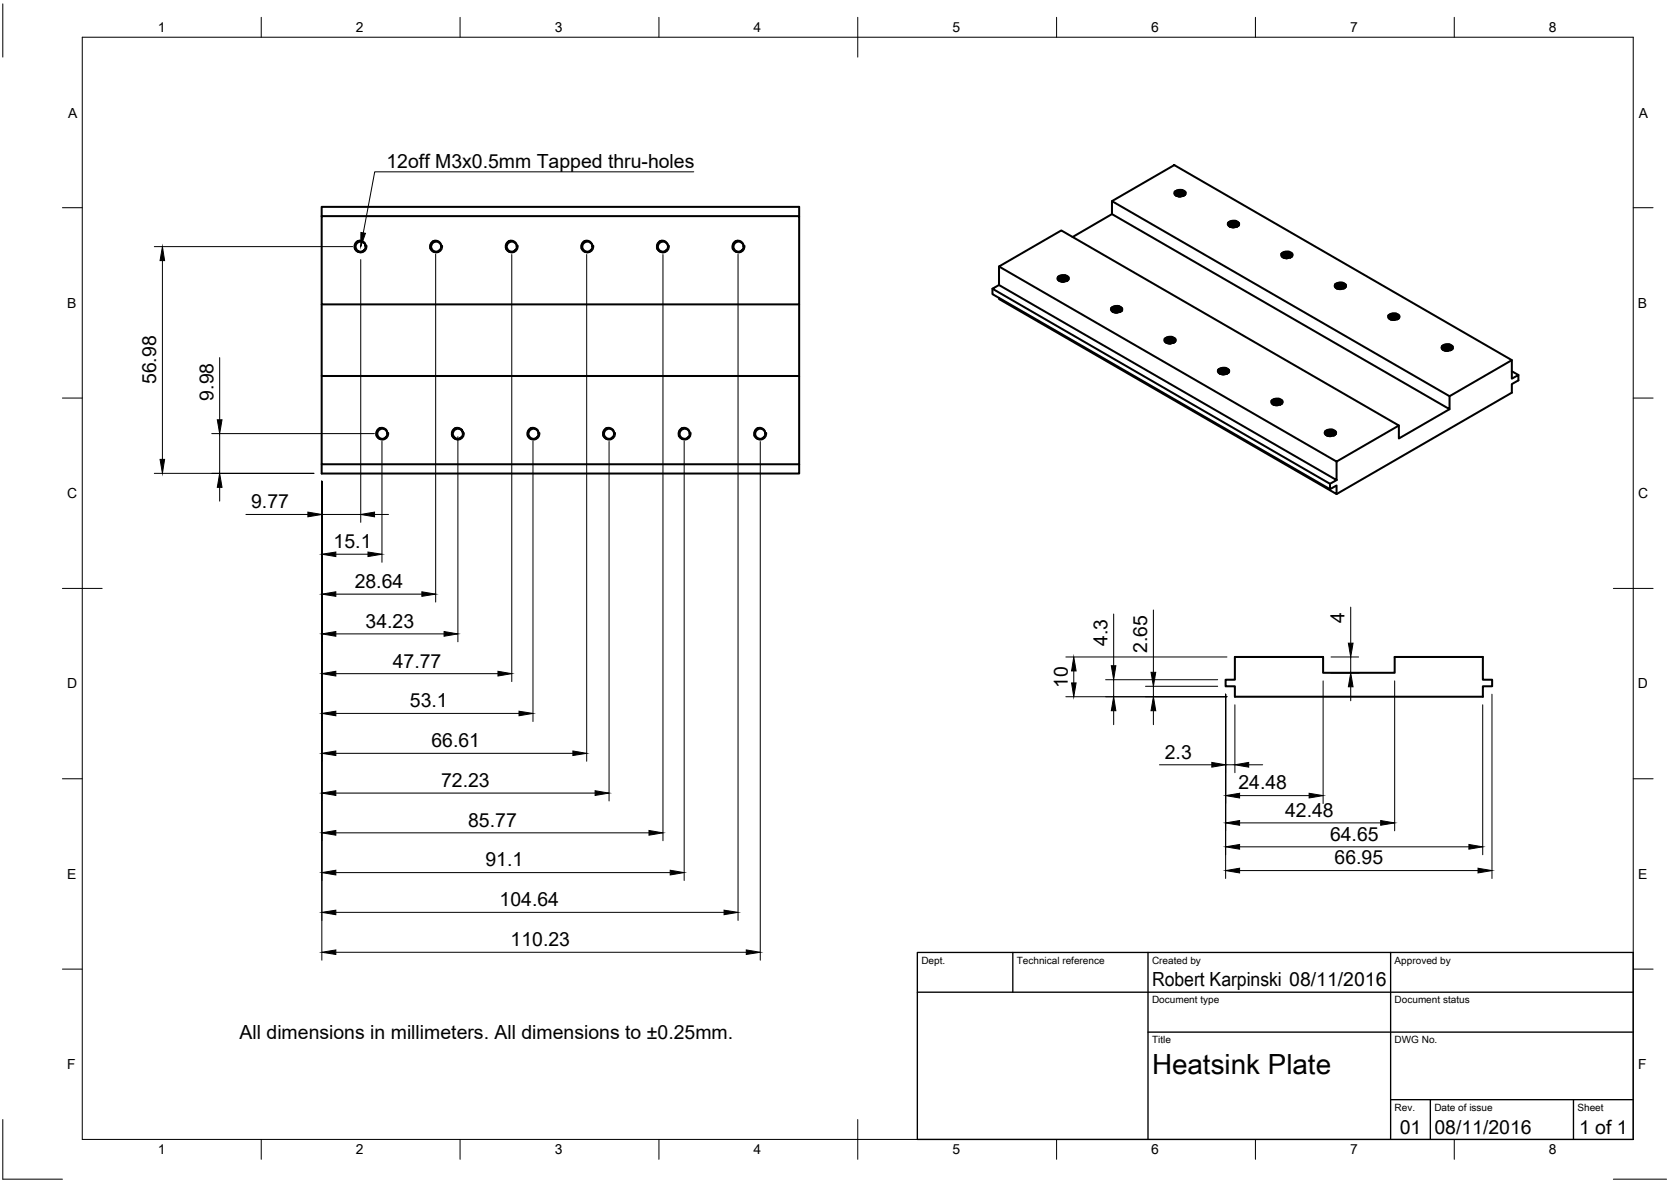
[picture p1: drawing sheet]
<svg xmlns="http://www.w3.org/2000/svg" width="420mm" height="297mm" viewBox="0 0 420 297" stroke-linecap="round" stroke-linejoin="round" font-family="sans-serif">
<!-- layer: Visible -->
<g fill="none" stroke="#000" stroke-width=".51">
<path d="M80.9 54.3v-2.3h120v2.3M80.9 54.3h120v22.2h-120zM279.6 50.5v3.3l84.9 49v-3.2M279.6 50.5l15.7-9 84.8 49-15.6 9.1zM279.6 53.8l-9.9 5.8M295.4 48.2a1.64 1.64 0 0 1 2.7 .3l-.4 .6M295.4 48.2a.86 .86 0 0 0 .1 .9 .86 .86 0 0 0 .9 .3h.3M295.4 48.2a2.15 2.15 0 0 1 2.7 .1M295.5 48.8a1.47 1.47 0 0 1 2.5 .1M295.7 48.8a2.59 2.59 0 0 1 2 .1M295.7 48.4a2.59 2.59 0 0 1 2 0M295.8 49.1a2.15 2.15 0 0 1 1.8 0"/>
<path d="M295.8 49.1a2.18 2.18 0 0 1 1.8 .1M295.8 49.2l.6-.2 1.1 .2M296.4 49.4h.6M297.6 49.1l-.8 .3M297.9 49a1.75 1.75 0 0 0-2.3-.1 1.82 1.82 0 0 1 2.3 .1M298 48.9a1.47 1.47 0 0 0-2.5-.2l.4 .5 .8 .2M308.9 56.5a1.52 1.52 0 0 1 2.5 .1M309.2 56.6a2.59 2.59 0 0 1 1.9 0M309.2 56.2a2.16 2.16 0 0 1 1.9 0M309.2 56.9a1.97 1.97 0 0 1 1.8 0M309.2 56.9a1.9 1.9 0 0 1 1.9 0M309.3 56.9l.4-.1 1.3 .1"/>
<path d="M309.8 57.1h.6M310.7 55.5a.74 .74 0 0 1 .9 .7 .74 .74 0 0 1-.8 .8l-.6 .1M310.7 55.5l-1.3 .1-.6 .4M311.3 56.8a1.69 1.69 0 0 0-2.3-.1 1.63 1.63 0 0 1 2.3 .1M311.5 56.6a1.53 1.53 0 0 0-2.6-.1l.5 .5 .8 .1M311.5 56a2 2 0 0 0-2.8 .2l.1 .4 .4 .3 1 .2M80.9 76.5v18M90 60.6a1.42 1.42 0 0 0-.7 2.1 1.42 1.42 0 0 0 2.3 .2 1.25 1.25 0 0 1-2-.3 1.25 1.25 0 0 1 .8-1.8 1.25 1.25 0 0 1 1.5 1.2 1.43 1.43 0 0 0-1.9-1.4M91.9 62l-.3 .8M109 60.6a1.43 1.43 0 0 1 1.9 1.4M109 60.6a1.42 1.42 0 0 0-.7 2.1 1.42 1.42 0 0 0 2.3 .2M110.9 62a1.25 1.25 0 0 0-1.5-1.2 1.25 1.25 0 0 0-.8 1.8 1.25 1.25 0 0 0 2 .3"/>
<path d="M110.9 62l-.3 .8M128 60.6a1.43 1.43 0 0 1 1.9 1.4M128 60.6a1.42 1.42 0 0 0-.7 2.1 1.42 1.42 0 0 0 2.3 .2M129.9 62l-.3 .8M129.9 62a1.25 1.25 0 0 0-1.5-1.2 1.25 1.25 0 0 0-.8 1.8 1.25 1.25 0 0 0 2 .3M147 60.6a1.43 1.43 0 0 1 2 1.4M147 60.6a1.42 1.42 0 0 0-.7 2.1 1.42 1.42 0 0 0 2.3 .2M149 62l-.4 .8M149 62a1.27 1.27 0 0 0-1.6-1.3 1.27 1.27 0 0 0-.8 1.9 1.27 1.27 0 0 0 2 .3M165.2 62.5a1.42 1.42 0 0 0 2.4 .4M166 60.6a1.43 1.43 0 0 1 2 1.4M166 60.6a1.54 1.54 0 0 0-.7 1.9"/>
<path d="M168 62l-.4 .8M168 62a1.27 1.27 0 0 0-1.6-1.3 1.27 1.27 0 0 0-.8 1.9 1.27 1.27 0 0 0 2 .3M185 60.6a1.43 1.43 0 0 1 2 1.4M185.1 60.6a1.42 1.42 0 0 0-.7 2.1 1.42 1.42 0 0 0 2.2 .2 1.27 1.27 0 0 1-2-.3 1.27 1.27 0 0 1 .8-1.9 1.27 1.27 0 0 1 1.6 1.3M187 62l-.4 .8M200.9 76.5v18M249.5 72.6v1.3l84.9 49M251.2 74.8v.3l84.9 49.1v-2.2l-1.7 .9v-1.3M251.2 67l15.7-9.1 84.8 49-15.6 9.1zM251.2 67v4.6M266.2 70.4a1.75 1.75 0 0 1 2.3 0M266.3 70.2a2.59 2.59 0 0 1 2 .1"/>
<path d="M266.3 69.8a2.59 2.59 0 0 1 2 .1M266.4 70.6l.8-.2 1 .2M266.5 70.5l1-.1 .7 .2a2.18 2.18 0 0 0-1.8 0zM267 70.8h.6M267.9 69.2a.74 .74 0 0 1 .8 .7 .74 .74 0 0 1-.7 .8l-.6 .1M267.9 69.2l-1.3 .1-.6 .3M268.7 69.7a2.01 2.01 0 0 0-2.8 .2l.1 .4 .4 .3 1 .2-.5-.1a.61 .61 0 0 1-.8-.6 .61 .61 0 0 1 .8-.5h.9a.9 .9 0 0 1 .8 .7 1.52 1.52 0 0 0-2.5-.1M279.5 77.4a1.58 1.58 0 0 1 2.7 .4 1.09 1.09 0 0 1-1.4 .7M279.8 78a2.59 2.59 0 0 1 2 0M279.8 77.6a2.07 2.07 0 0 1 1.9 0M279.9 78.4a1.97 1.97 0 0 1 1.7 0l-.5-.2-1.2 .2M279.9 78.3a1.9 1.9 0 0 1 1.8 .1"/>
<path d="M280.4 78.5h.6M281.9 78.2a1.69 1.69 0 0 0-2.3-.1 1.63 1.63 0 0 1 2.4 .1M282.1 77.5a2 2 0 0 0-2.8 .1l.3 .6 .7 .3h.5h-.5a.61 .61 0 0 1-.7-.6 .61 .61 0 0 1 .7-.6l1.1 .1 .5 .3 .2 .4a1.52 1.52 0 0 0-2.5-.2M322.5 64.3l.7-.2h.7l.9 .4a1.89 1.89 0 0 0-2.4 0zM322.6 64.3a2.35 2.35 0 0 1 2 0M322.6 63.9a2.59 2.59 0 0 1 2 .1M322.7 64.6a1.98 1.98 0 0 1 1.8 .1M322.7 64.7a1.74 1.74 0 0 1 1.7 0l-.6-.1zM323.2 64.9h.6M324.1 63.3a.71 .71 0 0 1 .9 .5 .71 .71 0 0 1-.5 .8M324.2 63.3h-1.3l-.6 .4M324.5 64.6l-.9 .3"/>
<path d="M324.9 63.8a2.02 2.02 0 0 0-2.8 .2l.4 .6 1.1 .3h-.5a.61 .61 0 0 1-.7-.7 .61 .61 0 0 1 .8-.5l1.2 .1 .5 .6a1.56 1.56 0 0 0-2.5-.1M335.9 72.2a1.69 1.69 0 0 1 2.3 .1 1.76 1.76 0 0 0-2.3-.1M336 72.1a2.59 2.59 0 0 1 2 0M336 71.7a2.59 2.59 0 0 1 2 0M336.1 72.4a1.83 1.83 0 0 1 1.8 0M336.1 72.4a2.18 2.18 0 0 1 1.8 .1l-.8-.2-.9 .2M336.7 72.6h.6M337.6 71.1a.74 .74 0 0 1 .9 .6 .74 .74 0 0 1-.8 .8l-.6 .1M337.6 71l-1.3 .1-.6 .4M338.4 71.6a1.95 1.95 0 0 0-2.8 .1l.1 .5 .4 .3 1 .1h-.6a.61 .61 0 0 1-.7-.6 .61 .61 0 0 1 .8-.6l.9 .1a.9 .9 0 0 1 .8 .7 1.47 1.47 0 0 0-2.5-.1M349.1 79.3a2.29 2.29 0 0 1 2.7 0M349.1 79.3a1.01 1.01 0 0 0 1.4 1.1"/>
<path d="M349.2 79.8a1.56 1.56 0 0 1 2.6 .1 1.53 1.53 0 0 0-2.6-.1l.5 .5 .8 .1M349.3 80a1.69 1.69 0 0 1 2.3 .1M349.5 79.8a2.59 2.59 0 0 1 1.9 .1M349.5 79.5a2.34 2.34 0 0 1 1.9 0M351 78.8a.73 .73 0 0 1 .8 .5 .73 .73 0 0 1-.4 .9 1.98 1.98 0 0 0-1.9 0M351 78.8l-1.3 .1-.6 .4M80.9 94.5h120v22.2h-120zM293.2 85.8a2.15 2.15 0 0 1 2 0M293.2 85.3a2.59 2.59 0 0 1 2 .1M293.3 86.1a1.74 1.74 0 0 1 1.7 0l-.6-.1zM293.9 86.3h.6M294.8 84.8a.67 .67 0 0 1 .8 .5 .67 .67 0 0 1-.6 .8l-1-.2-.7 .2"/>
<path d="M294.8 84.7l-1.3 .1-.6 .3M295.1 86.1l-.8 .2M295.4 85.9a1.75 1.75 0 0 0-2.3 0 1.76 1.76 0 0 1 2.2 .1M295.6 85.3a1.97 1.97 0 0 0-2.8 .1v.4l.3 .3 1.1 .2h-.5a.61 .61 0 0 1-.7-.6 .61 .61 0 0 1 .8-.6l1.2 .1 .5 .6a1.56 1.56 0 0 0-2.5-.1M306.4 93.5a1.47 1.47 0 0 1 2.5 .1 1.49 1.49 0 0 0-2.5-.2l.5 .5 .8 .2M306.6 93.5a2.59 2.59 0 0 1 2 .1M306.6 93.1a2.59 2.59 0 0 1 2 0M306.7 93.9a2.15 2.15 0 0 1 1.9 0M306.7 93.9a2.18 2.18 0 0 1 1.8 0M306.8 93.9l.7-.2 1 .2M307.3 94.1h.6M308.2 92.5a.71 .71 0 0 1 .8 .5 .71 .71 0 0 1-.4 .9"/>
<path d="M308.2 92.5h-1.3l-.6 .4M308.6 93.8l-.9 .3M308.8 93.7a1.63 1.63 0 0 0-2.3 0 1.69 1.69 0 0 1 2.3 0M309 93a2.06 2.06 0 0 0-2.8 .1l.2 .5 .3 .3 1 .2M349.6 80.2a1.88 1.88 0 0 1 1.7 0l-.5-.1zM350.1 80.4h.6M351.4 80.2l-.9 .2M362.7 87.5a1.52 1.52 0 0 1 2.5 .2 1.49 1.49 0 0 0-2.5-.2l.1 .3 .4 .3h.8M362.8 87.6l.7-.3h.7l.9 .5a1.82 1.82 0 0 0-2.3 0zM362.9 87.6a2.35 2.35 0 0 1 2 0M362.9 87.2a2.59 2.59 0 0 1 2 0M363 87.9a1.98 1.98 0 0 1 1.8 .1"/>
<path d="M363.5 88.1h.7M364.5 86.6a.71 .71 0 0 1 .8 .5 .71 .71 0 0 1-.4 .8M364.5 86.5l-1.3 .1-.6 .4M364.7 88l-.6-.2-1.1 .2a1.82 1.82 0 0 1 1.8 0M364.9 87.9l-.9 .2M365.2 87.1a1.92 1.92 0 0 0-2.8 .2l.4 .6 1.2 .2M380.1 90.5v4.7l1.7-1v1.4l-1.7 .9v2.2l-44 25.5M380.1 93.3l1.7 .9M80.9 116.7v2.3h120v-2.3M95.4 107.6a1.43 1.43 0 0 1 2 1.4M95.5 107.6a1.42 1.42 0 0 0-.7 2.1 1.42 1.42 0 0 0 2.2 .2 1.25 1.25 0 0 1-1.9-.3 1.25 1.25 0 0 1 .7-1.8 1.25 1.25 0 0 1 1.6 1.2M97.4 109l-.4 .9"/>
<path d="M114.1 107.9a1.39 1.39 0 0 1 1.5-.2 1.39 1.39 0 0 1 .8 1.3 1.25 1.25 0 0 0-1.6-1.2 1.25 1.25 0 0 0-.7 1.8 1.25 1.25 0 0 0 1.9 .3 1.41 1.41 0 0 1-2 0 1.41 1.41 0 0 1 .1-2zM116.4 109l-.4 .9M133.5 107.6a1.43 1.43 0 0 1 1.9 1.4M133.5 107.6a1.42 1.42 0 0 0-.7 2.1 1.42 1.42 0 0 0 2.2 .2M135.4 109l-.4 .9M135.4 109a1.25 1.25 0 0 0-1.5-1.2 1.25 1.25 0 0 0-.8 1.8 1.25 1.25 0 0 0 1.9 .3M152.1 107.9a1.39 1.39 0 0 1 1.6-.2 1.39 1.39 0 0 1 .7 1.3 1.27 1.27 0 0 0-1.6-1.2 1.27 1.27 0 0 0-.8 1.8 1.27 1.27 0 0 0 2 .3 1.41 1.41 0 0 1-2 0 1.41 1.41 0 0 1 .1-2zM154.4 109l-.3 .9M170.7 109.5a1.42 1.42 0 0 0 2.3 .4M173.4 109a1.27 1.27 0 0 0-1.6-1.2 1.27 1.27 0 0 0-.7 1.8 1.27 1.27 0 0 0 1.9 .3M173.4 109a1.41 1.41 0 0 0-1.6-1.5 1.41 1.41 0 0 0-1.1 2M173.4 109l-.3 .9"/>
<path d="M190.5 107.6a1.43 1.43 0 0 1 1.9 1.4M190.5 107.6a1.42 1.42 0 0 0-.7 2.1 1.42 1.42 0 0 0 2.3 .2M192.4 109a1.27 1.27 0 0 0-1.5-1.2 1.27 1.27 0 0 0-.8 1.8 1.27 1.27 0 0 0 2 .3M192.4 109l-.3 .9M319.9 101.2a1.56 1.56 0 0 1 2.5 .1 1.53 1.53 0 0 0-2.5-.1v.1a1.06 1.06 0 0 0 1.2 .5M319.9 101.4a1.69 1.69 0 0 1 2.3 .1M319.9 101.4a1.69 1.69 0 0 1 2.4 .1M320.1 101.3a2.59 2.59 0 0 1 2 0M320.1 100.9a2.16 2.16 0 0 1 2 0M320.2 101.6a1.9 1.9 0 0 1 1.8 0M320.7 101.8h.6M321.6 100.2a.74 .74 0 0 1 .9 .7 .74 .74 0 0 1-.7 .8l-.7 .1"/>
<path d="M321.7 100.2l-1.3 .1-.6 .4M321.9 101.6a1.88 1.88 0 0 0-1.7 0l1.2-.1 .5 .2M322.4 100.8a2 2 0 0 0-2.8 .1l.3 .6 1.2 .3M333.2 108.5a1.02 1.02 0 0 0 1.4 1.1h-.6a.61 .61 0 0 1-.7-.7 .61 .61 0 0 1 .8-.5l1.2 .1 .5 .6a1.52 1.52 0 0 0-2.5-.1M333.2 108.5a2.15 2.15 0 0 1 2.7 0M333.4 109.2a1.69 1.69 0 0 1 2.3 .1 1.76 1.76 0 0 0-2.3-.1M333.5 109.1a2.15 2.15 0 0 1 2 0M333.5 108.6a2.59 2.59 0 0 1 2 .1M333.7 109.4l1-.1 .7 .1M334.2 109.6h.6M335.1 108a.7 .7 0 0 1 .8 .5 .7 .7 0 0 1-.4 .9M335.1 108h-1.3l-.6 .4"/>
<path d="M335.4 109.4a1.75 1.75 0 0 0-1.8 0 1.82 1.82 0 0 1 1.8 0M335.5 109.3l-.9 .3M336.1 116v4.7l-1.7 .9-84.9-49 1.7-1 84.9 49.1M364.5 102.8l-12.8 7.4v-3.3M310.5 165.1h22.2v4h18v-4h22.2v5.7h2.3v1.7h-2.3v2.6h-62.4v-2.6h-2.3v-1.7h2.3z"/>
</g>
<!-- layer: Visible Narrow -->
<path d="M90.4 60.4a1.55 1.55 0 0 0-1.2 1.8 1.55 1.55 0 0 0 1.8 1.3 1.55 1.55 0 0 0 1.2-1.8M109.4 60.4a1.55 1.55 0 0 0-1.2 1.8 1.55 1.55 0 0 0 1.8 1.3 1.55 1.55 0 0 0 1.2-1.8M128.4 60.4a1.55 1.55 0 0 0-1.2 1.8 1.55 1.55 0 0 0 1.8 1.3 1.55 1.55 0 0 0 1.2-1.8M147.4 60.4a1.55 1.55 0 0 0-1.2 1.8 1.55 1.55 0 0 0 1.8 1.3 1.55 1.55 0 0 0 1.2-1.8M166.4 60.4a1.55 1.55 0 0 0-1.2 1.8 1.55 1.55 0 0 0 1.8 1.3 1.55 1.55 0 0 0 1.2-1.8M185.5 60.4a1.55 1.55 0 0 0-1.3 1.8 1.55 1.55 0 0 0 1.8 1.3 1.55 1.55 0 0 0 1.2-1.8M95.9 107.5a1.55 1.55 0 0 0-1.3 1.8 1.55 1.55 0 0 0 1.8 1.2 1.55 1.55 0 0 0 1.3-1.8M114.9 107.5a1.55 1.55 0 0 0-1.3 1.8 1.55 1.55 0 0 0 1.8 1.2 1.55 1.55 0 0 0 1.3-1.8M133.9 107.5a1.55 1.55 0 0 0-1.3 1.8 1.55 1.55 0 0 0 1.8 1.2 1.55 1.55 0 0 0 1.3-1.8M152.9 107.5a1.55 1.55 0 0 0-1.3 1.8 1.55 1.55 0 0 0 1.8 1.2 1.55 1.55 0 0 0 1.3-1.8M171.9 107.5a1.55 1.55 0 0 0-1.2 1.8 1.55 1.55 0 0 0 1.7 1.2 1.55 1.55 0 0 0 1.3-1.8M190.9 107.5a1.55 1.55 0 0 0-1.2 1.8 1.55 1.55 0 0 0 1.8 1.2 1.55 1.55 0 0 0 1.2-1.8" fill="none" stroke="#000" stroke-width=".34"/>
<!-- layer: Border -->
<g fill="none" stroke="#000" stroke-width=".25">
<path d="M.7 1v13.4M20.7 9.4h390v276.9h-390zM65.7 4.4v5M115.7 4.4v5M165.7 4.4v5M215.7 4.4v10M265.7 4.4v5M315.7 4.4v5M365.7 4.4v5M15.7 52.2h5M410.7 52.2h5M15.7 100h5"/>
<path d="M410.7 100h5M15.7 147.9h10M405.7 147.9h10M15.7 195.7h5M410.7 195.7h5M15.7 243.5h5M410.7 243.5h5M.7 281.3v15h15M65.7 286.3v5M115.7 286.3v5M165.7 286.3v5M215.7 281.3v10"/>
<path d="M265.7 286.3v5M315.7 286.3v5M365.7 286.3v5M405.7 296.3h13.3"/>
</g>
<!-- layer: TitleBlock -->
<path d="M230.7 239.4h180v46.9h-180zM254.7 239.4v9.9M288.7 239.4v46.9M349.7 239.4v46.9M230.7 249.3h180M288.7 259.4h122M349.7 276.4h61M359.6 276.4v9.9M395.6 276.4v9.9" fill="none" stroke="#000" stroke-width=".34"/>
<!-- layer: Dimensions -->
<g fill="none" stroke="#000" stroke-width=".25">
<path d="M38.8 62h49.9M40.8 65.5v49.9M90.7 65.2v66.1M109.5 63.9v87.4M128.7 64v107.3M147.5 64v127.3M166.7 64v147.3M185.6 63.9v167.4M55.2 89.9v15.6M38.8 119h40.1M53.2 109h40.9M55.2 109v10"/>
<path d="M96 110.9v30.4M115.1 109.7v51.6M134 110.9v70.4M153.1 111v90.3M172 110.9v110.4M191.2 111v130.3M55.2 122.5v3.4M61.8 129.3h15.6M80.9 120.9v120.4M80.9 129.3h9.8M84.4 139.3h8.1M94.2 129.3h3.5"/>
<path d="M84.4 149.3h21.7M84.4 159.3h27.3M280 154.3v13M290 153.3v15.7M339.6 152.6v9M84.4 169.3h40.8M84.4 179.3h46.1M268 175.1h40.5M268 165.1h40.5M270 168.6v3M278 170.8h28.2M280 170.8v4.3"/>
<path d="M280 178.6v3.5M288 172.5h18.2M290 172.5v2.6M290 178.6v3.5M308.2 174.5v46.3M310.5 177.1v17.1M332.7 171.1v30.8M334.7 165.1h6.9M334.7 169.1h6.9M339.6 165.1v4M339.6 172.6v3.5M350.7 171.1v37.7"/>
<path d="M372.8 177.1v37.7M375.1 174.5v46.3M84.4 189.3h59.6M84.4 199.3h65.2M291.5 192.2h13.2M308.2 192.2h2.3M311.7 199.9h17.5M314 192.2h3.5M84.4 209.3h78.8M84.4 219.3h84.1M311.7 212.8h57.6M311.7 218.8h59.9"/>
<path d="M311.7 206.8h35.5M84.4 229.3h97.7M84.4 239.3h103.2"/>
</g>
<g fill="#000" stroke="#000" stroke-width=".25">
<path d="M40.8 62l.6 3.5h-1.2zM40.2 115.4h1.2l-.6 3.6zM54.6 105.5h1.2l-.6 3.5zM55.2 119l.6 3.5h-1.2zM77.4 128.7l3.5 .6-3.5 .6zM80.9 139.3l3.5-.6v1.2zM92.5 138.7l3.5 .6-3.5 .6zM90.7 129.3l3.5-.6v1.2zM80.9 149.3l3.5-.6v1.2zM80.9 159.3l3.5-.6v1.2zM106.1 148.7l3.4 .6-3.4 .6zM111.7 158.7l3.4 .6-3.4 .6z"/>
<path d="M80.9 169.3l3.5-.6v1.2zM80.9 179.3l3.5-.6v1.2zM125.2 168.7l3.5 .6-3.5 .6zM130.5 178.7l3.5 .6-3.5 .6zM269.4 171.6h1.2l-.6 3.5zM270 165.1l.6 3.5h-1.2zM280 175.1l.6 3.5h-1.2zM279.4 167.3h1.2l-.6 3.5zM290 175.1l.6 3.5h-1.2zM289.4 169h1.2l-.6 3.5zM339.6 169.1l.6 3.5h-1.2zM339 161.6h1.2l-.6 3.5z"/>
<path d="M80.9 189.3l3.5-.6v1.2zM80.9 199.3l3.5-.6v1.2zM144 188.7l3.5 .6-3.5 .6zM149.6 198.7l3.5 .6-3.5 .6zM304.7 191.6l3.5 .6-3.5 .6zM308.2 199.9l3.5-.6v1.2zM310.5 192.2l3.5-.6v1.2zM329.2 199.3l3.5 .6-3.5 .6zM80.9 209.3l3.5-.6v1.2zM80.9 219.3l3.5-.6v1.2zM163.2 208.7l3.5 .6-3.5 .6zM168.5 218.7l3.5 .6-3.5 .6z"/>
<path d="M308.2 212.8l3.5-.6v1.2zM308.2 218.8l3.5-.6v1.2zM308.2 206.8l3.5-.6v1.2zM347.2 206.2l3.5 .6-3.5 .6zM369.3 212.2l3.5 .6-3.5 .6zM371.6 218.2l3.5 .6-3.5 .6zM80.9 229.3l3.5-.6v1.2zM80.9 239.3l3.5-.6v1.2zM182.1 228.7l3.5 .6-3.5 .6zM187.6 238.7l3.6 .6-3.6 .6z"/>
</g>
<!-- layer: Annotations -->
<path d="M90.7 58.4l1.2 .2-1.2 3.4z" fill="#000" stroke="#000" stroke-width=".25"/>
<path d="M174.4 43.2h-80.2l-2.9 15.3" fill="none" stroke="#000" stroke-width=".25"/>
<text font-size="7" x="289.7" y="269.9">Heatsink Plate</text>
<g font-size="4.9">
<text x="97.2" y="42.2">12off M3x0.5mm Tapped thru-holes</text>
<text x="39.3" y="96.6" transform="rotate(-90 39.3 96.6)">56.98</text>
<text x="53.7" y="100.7" transform="rotate(-90 53.7 100.7)">9.98</text>
<text x="63.1" y="127.7">9.77</text>
<text x="83.9" y="137.8">15.1</text>
<text x="89.2" y="147.7">28.64</text>
<text x="91.9" y="157.7">34.23</text>
<text x="338.1" y="156.5" transform="rotate(-90 338.1 156.5)">4</text>
<text x="98.7" y="167.8">47.77</text>
<text x="278.5" y="162.4" transform="rotate(-90 278.5 162.4)">4.3</text>
<text x="288.4" y="164.1" transform="rotate(-90 288.4 164.1)">2.65</text>
<text x="268.5" y="173" transform="rotate(-90 268.5 173)">10</text>
<text x="103.1" y="177.7">53.1</text>
<text x="108.5" y="187.7">66.61</text>
<text x="292.9" y="190.6">2.3</text>
<text x="110.9" y="197.7">72.23</text>
<text x="311.4" y="198.4">24.48</text>
<text x="117.7" y="207.7">85.77</text>
<text x="323.1" y="205.2">42.48</text>
<text x="334.4" y="211.2">64.65</text>
<text x="122.1" y="217.7">91.1</text>
<text x="335.6" y="217.2">66.95</text>
<text x="125.6" y="227.8">104.64</text>
<text x="128.4" y="237.7">110.23</text>
<text x="289.7" y="247.9">Robert Karpinski 08/11/2016</text>
<text x="60.2" y="261.2">All dimensions in millimeters. All dimensions to ±0.25mm.</text>
<text x="351.9" y="285">01</text>
<text x="360.7" y="284.9">08/11/2016</text>
<text x="397" y="285">1 of 1</text>
</g>
<g font-size="3.5">
<text x="39.7" y="8.1">1</text>
<text x="89.5" y="8.1">2</text>
<text x="139.5" y="8.1">3</text>
<text x="189.4" y="8.1">4</text>
<text x="239.5" y="8.1">5</text>
<text x="289.4" y="8.1">6</text>
<text x="339.5" y="8.1">7</text>
<text x="389.5" y="8.1">8</text>
<text x="17.1" y="29.5">A</text>
<text x="412.1" y="29.5">A</text>
<text x="16.9" y="77.3">B</text>
<text x="411.8" y="77.3">B</text>
<text x="16.9" y="125.2">C</text>
<text x="411.9" y="125.2">C</text>
<text x="16.9" y="173">D</text>
<text x="411.8" y="173">D</text>
<text x="16.9" y="220.9">E</text>
<text x="411.9" y="220.9">E</text>
<text x="16.9" y="268.7">F</text>
<text x="411.9" y="268.7">F</text>
<text x="39.7" y="290.1">1</text>
<text x="89.5" y="290.1">2</text>
<text x="139.5" y="290.1">3</text>
<text x="189.4" y="290.1">4</text>
<text x="239.5" y="290.1">5</text>
<text x="289.4" y="290.1">6</text>
<text x="339.5" y="290.1">7</text>
<text x="389.5" y="290.1">8</text>
</g>
<g font-size="2.5">
<text x="231.7" y="242.1">Dept.</text>
<text x="255.7" y="242.1">Technical reference</text>
<text x="289.7" y="242.1">Created by</text>
<text x="350.7" y="242.1">Approved by</text>
<text x="289.7" y="252.1">Document type</text>
<text x="350.7" y="252.1">Document status</text>
<text x="289.7" y="262.2">Title</text>
<text x="350.7" y="262.2">DWG No.</text>
<text x="350.7" y="279.1">Rev.</text>
<text x="360.7" y="279.1">Date of issue</text>
<text x="396.6" y="279.1">Sheet</text>
</g>
</svg>
